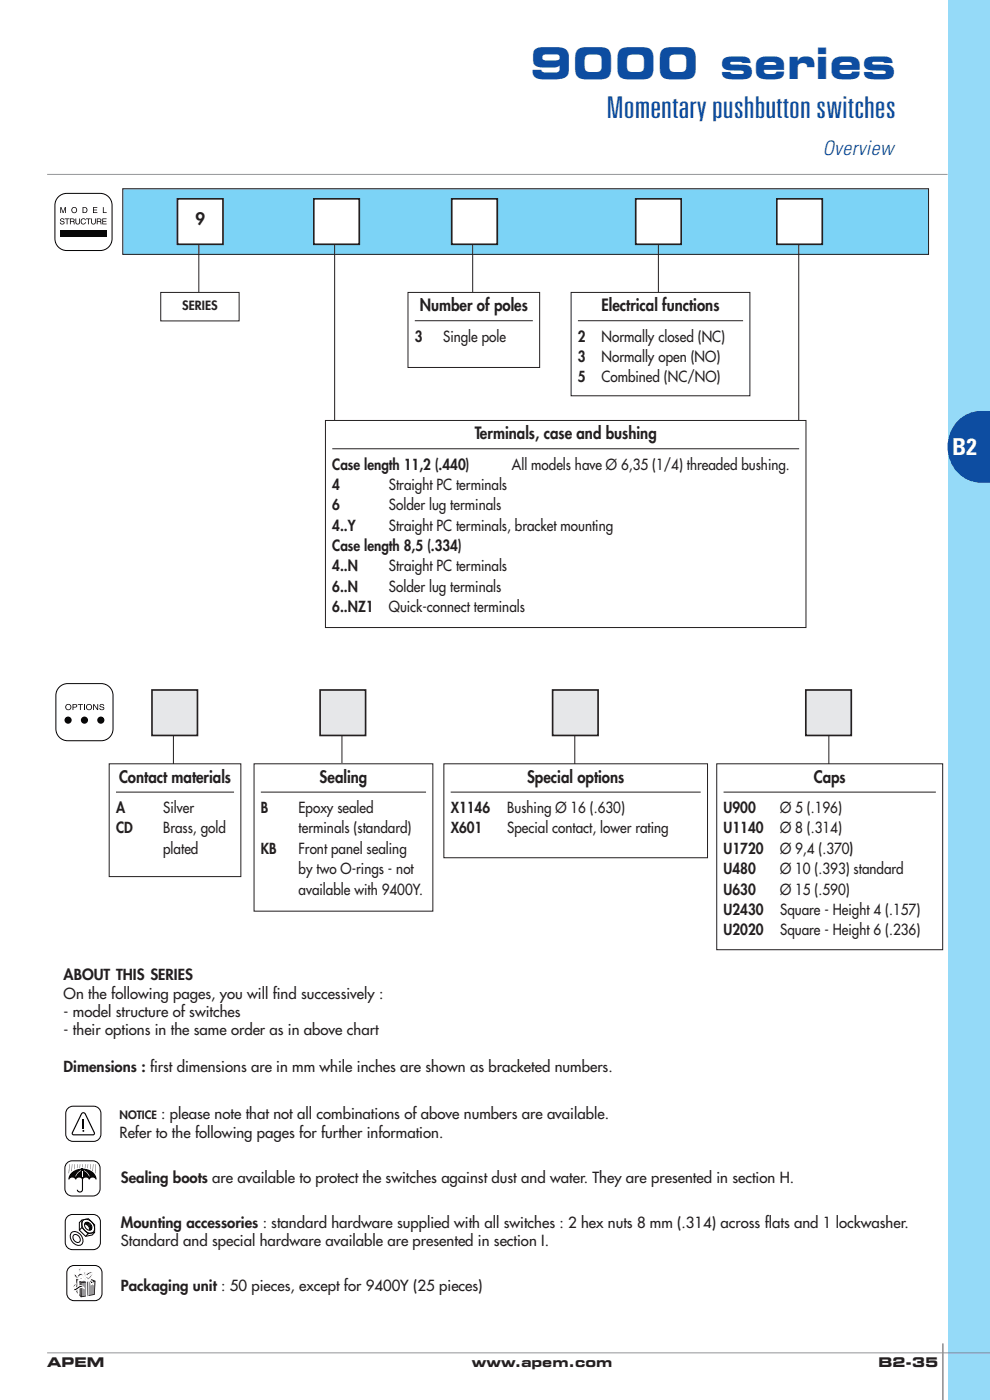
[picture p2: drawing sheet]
<svg xmlns="http://www.w3.org/2000/svg" width="210mm" height="297mm" viewBox="0 0 210 297" stroke-linecap="round" stroke-linejoin="round" font-family="sans-serif">
<path d="M201 -.1h9v297.2h-9z" fill="#95daf8"/>
<path d="M10 37h191M10 287h200" fill="none" stroke="#939598" stroke-width=".21"/>
<path d="M200 285v12.1" fill="none" stroke="#939598" stroke-width=".35"/>
<path d="M203.1 89.4a6.7 6.7 0 0 1 4.9-2.2h2v15.2a8.2 8.2 0 0 1-5.9-1.3 8 8 0 0 1-1-11.7z" fill-rule="evenodd" fill="#0d4da1"/>
<path d="M26 40h171v14h-171z" fill="#7cd3f6"/>
<path d="M26 40h171v14h-171zM42.2 51.7v15.1M71 49.3v69.8M100.3 51.1v21.2M139.7 50.1v23.3M169.4 49.6v52.7" fill="none" stroke="#231f20" stroke-width=".21"/>
<path d="M37.6 42.2h9.7v9.6h-9.7z" fill="#fff"/>
<path d="M37.6 42.2h9.7v9.6h-9.7z" fill="none" stroke="#231f20" stroke-width=".35"/>
<path d="M66.6 42.2h9.6v9.6h-9.6z" fill="#fff"/>
<path d="M66.6 42.2h9.6v9.6h-9.6z" fill="none" stroke="#231f20" stroke-width=".35"/>
<path d="M95.8 42.2h9.7v9.6h-9.7z" fill="#fff"/>
<path d="M95.8 42.2h9.7v9.6h-9.7z" fill="none" stroke="#231f20" stroke-width=".35"/>
<path d="M134.9 42.2h9.6v9.6h-9.6z" fill="#fff"/>
<path d="M134.9 42.2h9.6v9.6h-9.6z" fill="none" stroke="#231f20" stroke-width=".35"/>
<path d="M164.8 42.2h9.6v9.6h-9.6z" fill="#fff"/>
<path d="M164.8 42.2h9.6v9.6h-9.6z" fill="none" stroke="#231f20" stroke-width=".35"/>
<path d="M34.1 62h16.6v6.1h-16.6z" fill="#fff"/>
<path d="M34.1 62h16.6v6.1h-16.6z" fill="none" stroke="#231f20" stroke-width=".21"/>
<path d="M69 89.2h102v43.9h-102z" fill="#fff"/>
<path d="M69 89.2h102v43.9h-102zM70.5 95.2h99" fill="none" stroke="#231f20" stroke-width=".21"/>
<path d="M86.5 62h28v16h-28z" fill="#fff"/>
<path d="M86.5 62h28v16h-28zM88 68h25" fill="none" stroke="#231f20" stroke-width=".21"/>
<path d="M121.1 62h38v22h-38z" fill="#fff"/>
<path d="M121.1 62h38v22h-38zM122.6 68h35" fill="none" stroke="#231f20" stroke-width=".21"/>
<g fill="#000">
<path d="M12.8 48.8h9.8v1.5h-9.8zM12.9 46.4h.6l.2 .3-.5-.2-.3 .2 .8 .4a.48 .48 0 0 1-.5 .5 .48 .48 0 0 1-.5-.4l.5 .3 .3-.2-.7-.4zM13.7 46.3h1v.2h-.4v1.1h-.2v-1.1h-.4zM12.8 43.9h.2l.4 1.1 .4-1.1h.2v1.3h-.2v-1.1l-.3 1.1h-.2l-.3-1.1v1.1h-.2zM16 46.3h.2v1l.3 .2 .3-.2v-1h.2l-.1 1.1a.5 .5 0 0 1-.5 .2 .5 .5 0 0 1-.4-.4zM17.3 46.5a.55 .55 0 0 1 .9 .2l-.4-.2a.46 .46 0 0 0-.5 .5 .46 .46 0 0 0 .7 .4l.2-.3-.1 .4a.63 .63 0 0 1-.9-.1 .63 .63 0 0 1 .1-.9zM18.2 46.3h1.1v.2h-.5v1.1h-.1v-1.1h-.5zM19.3 46.3h.2l.1 1 .2 .2 .3-.2v-1h.2v1.1a.5 .5 0 0 1-.6 .2 .5 .5 0 0 1-.4-.4zM19.7 43.9h.9v.2h-.7v.4h.7v.1h-.7v.4h.8v.2h-1zM21.8 43.9h.2v1.1h.6v.2h-.8zM21.7 46.3h.9v.2h-.7v.4h.7v.1h-.7v.4h.7v.2h-.9zM17.5 237.4h.3v1.9h-.3z"/>
<path d="M17.3 236.1a.57 .57 0 0 1 .9 .2l2 4a.43 .43 0 0 1-.5 .6h-.8v-.3h.8l.2-.2-1.9-4a.33 .33 0 0 0-.3-.2 .33 .33 0 0 0-.3 .2l-2 4 .2 .2h3.3v.3h-3.3a.43 .43 0 0 1-.4-.7z"/>
<path d="M14.8 46.3l1 .2-.2 .5 .3 .6h-.2l-.1-.5h-.2h-.4v.5h-.2zM15 46.5v.4h.6v-.4z"/>
<path d="M15.1 44.6a.65 .65 0 0 1 1.3 0 .65 .65 0 0 1-1.3 0zM15.3 44.5a.48 .48 0 0 0 .9 0 .48 .48 0 0 0-.9 0z"/>
<path d="M17.5 43.9h.5a.63 .63 0 0 1 .5 .7 .63 .63 0 0 1-.5 .6h-.5zM17.7 44.1v.9h.3a.5 .5 0 0 0 .4-.4 .5 .5 0 0 0-.4-.5z"/>
<path d="M20.5 46.3l1 .2-.2 .5 .3 .6h-.2l-.1-.5h-.2h-.4v.5h-.2zM20.7 46.5v.4h.6v-.4z"/>
<circle cx="17.7" cy="239.9" r=".2"/>
</g>
<path d="M12.6 41.6l1-.5 .6-.1h7.1a2.51 2.51 0 0 1 2.5 2.5v7.1a2.51 2.51 0 0 1-2.5 2.5h-7.1a2.51 2.51 0 0 1-2.5-2.5v-7.1a2.5 2.5 0 0 1 .9-1.9zM14.6 235l.9-.3h4.4a1.54 1.54 0 0 1 1.5 1.5v4.4a1.54 1.54 0 0 1-1.5 1.5h-4.4a1.54 1.54 0 0 1-1.6-1.5v-4.4l.1-.5z" fill="none" stroke="#000" stroke-width=".21"/>
<path d="M26.2 143.9h173.8v14h-173.8z" fill="#fff"/>
<path d="M36.8 152.3v31.2M72.5 152.5v21.7M175.8 152.1v41.5" fill="none" stroke="#231f20" stroke-width=".21"/>
<path d="M32.2 146.4h9.7v9.6h-9.7z" fill="#e6e7e9"/>
<path d="M32.2 146.4h9.7v9.6h-9.7z" fill="none" stroke="#231f20" stroke-width=".35"/>
<path d="M67.9 146.4h9.6v9.6h-9.6z" fill="#e6e7e9"/>
<path d="M67.9 146.4h9.6v9.6h-9.6z" fill="none" stroke="#231f20" stroke-width=".35"/>
<path d="M121.9 152.4v26.8" fill="none" stroke="#231f20" stroke-width=".21"/>
<path d="M117.2 146.4h9.7v9.6h-9.7z" fill="#e6e7e9"/>
<path d="M117.2 146.4h9.7v9.6h-9.7z" fill="none" stroke="#231f20" stroke-width=".35"/>
<path d="M170.9 146.4h9.7v9.6h-9.7z" fill="#e6e7e9"/>
<path d="M170.9 146.4h9.7v9.6h-9.7z" fill="none" stroke="#231f20" stroke-width=".35"/>
<path d="M53.9 162h37.9v31.3h-37.9z" fill="#fff"/>
<path d="M53.9 162h37.9v31.3h-37.9zM55.3 168h35.1" fill="none" stroke="#231f20" stroke-width=".21"/>
<path d="M23.2 162h27.9v24h-27.9z" fill="#fff"/>
<path d="M23.2 162h27.9v24h-27.9zM24.6 168h25" fill="none" stroke="#231f20" stroke-width=".21"/>
<path d="M152 162h48v39.5h-48z" fill="#fff"/>
<path d="M152 162h48v39.5h-48zM153.5 168h45" fill="none" stroke="#231f20" stroke-width=".21"/>
<g fill="#000">
<path d="M16.5 149.4h1.1v.1h-.5v1.1h-.1v-1.1h-.5zM17.8 149.4h.2v1.2h-.2zM19.8 149.4h.2l.6 1v-1h.2v1.2h-.2l-.7-1v1h-.1zM21.2 149.5l.4-.2 .3 .1 .2 .3-.5-.2-.3 .2 .8 .4a.51 .51 0 0 1-.5 .6 .51 .51 0 0 1-.5-.5l.5 .3 .4-.2-.8-.4zM17.1 272l3.2-.3-.2 3-2.9 .5z"/>
<path d="M13.8 150a.7 .7 0 0 1 1.4 0 .7 .7 0 0 1-1.4 0zM14 150a.5 .5 0 0 0 1 0 .5 .5 0 0 0-1 0z"/>
<path d="M15.4 149.4h.8a.36 .36 0 0 1 0 .6l-.6 .1v.5h-.2zM15.6 149.5v.5l.6-.1-.1-.3z"/>
<path d="M18.2 150a.7 .7 0 0 1 1.4 0 .7 .7 0 0 1-1.4 0zM18.4 150a.5 .5 0 0 0 1 0 .5 .5 0 0 0-1 0z"/>
<circle cx="14.4" cy="152.8" r=".76"/>
<circle cx="17.9" cy="152.8" r=".76"/>
<circle cx="21.4" cy="152.8" r=".76"/>
</g>
<g fill="none" stroke="#000" stroke-width=".21">
<path d="M12.4 146a2.5 2.5 0 0 1 2-1h7.1a2.51 2.51 0 0 1 2.5 2.5v7.1a2.51 2.51 0 0 1-2.5 2.5h-7.1a2.51 2.51 0 0 1-2.5-2.5v-7.1v-.5zM14.1 258.3l.8-.6 .5-.1h4.4a1.54 1.54 0 0 1 1.5 1.6v4.4a1.54 1.54 0 0 1-1.5 1.5h-4.4a1.54 1.54 0 0 1-1.6-1.5v-4.4zM17.4 258.8v1.6l1.3 1.3 1.4-.2M17.4 258.8l1.4-.3 1.3 1.3v1.7l-.6 .5-1.3 .3-1.4-1.3v-1.6zM17.7 258.8a1.75 1.75 0 0 1 1.9 .6 1.75 1.75 0 0 1 .1 2 1.75 1.75 0 0 1-1.9-.6 1.75 1.75 0 0 1-.1-2zM18 259.7a1.18 1.18 0 0 1 1 1.3M18 259.6a1.13 1.13 0 0 1 1.1 1.4M18 259.5a1.09 1.09 0 0 1 1.2 1.5M18.1 259.4a1.05 1.05 0 0 1 1 .4 1.05 1.05 0 0 1 .1 1.1M18.1 259.4a1.01 1.01 0 0 1 1.1 .3 1.01 1.01 0 0 1 .1 1.2 1.01 1.01 0 0 1-1.1-.4 1.01 1.01 0 0 1-.1-1.1zM15.2 261.4a1.75 1.75 0 0 1 2 .6 1.75 1.75 0 0 1 .1 2 1.75 1.75 0 0 1-2-.6 1.75 1.75 0 0 1-.1-2zM15.7 262a1.01 1.01 0 0 1 1.1 .3 1.01 1.01 0 0 1 0 1.2 1.01 1.01 0 0 1-1.1-.4 1.01 1.01 0 0 1 0-1.1z"/>
<path d="M17.4 260.4l-.6 .6M18.7 261.7l-.5 .6"/>
</g>
<path d="M17.2 272.2l2.9-.3-.1 2.7-2.7 .4z" fill="#999"/>
<path d="M16.2 271.3l.9 .7 .1 3.2-1-1.1z" fill="#000"/>
<path d="M16.3 271.6l.7 .5 .1 2.8-.8-.9z" fill="#999"/>
<path d="M16.2 271.3l2.3-.3 1.8 .7-3.2 .3z" fill="#000"/>
<path d="M16.4 271.3l2-.2 1.5 .6-2.7 .2z" fill="#999"/>
<path d="M15.5 270.1l.4 .2 .1-.4a1.7 1.7 0 0 0 1.9 1.5 1.87 1.87 0 0 1-2.4-1.3zM18.1 271.6a1.61 1.61 0 0 1 1.7 .6v.3l-.3-.2-.2 .2v-.2a1.29 1.29 0 0 0-1.2-.7z" fill="#000" stroke="#fff" stroke-width=".21"/>
<g fill="#000">
<path d="M14.7 247l-.1 1.9zM15.3 247l-.1 1.5zM15.8 247l-.1 1zM16.4 247l-.1 .8zM16.9 247v.8zM17.5 247l-.1 .6zM18.1 247l-.1 .8zM18.6 247v.8zM19.2 247l-.1 1zM19.7 247l-.1 1.5zM20.3 247l-.2 1.9zM15.9 272.3l.2-.1v.4l-.4 .7a.66 .66 0 0 1 .2-1z"/>
<path d="M16.5 271.6l1.5-.1-1.3 .2v3l-.1-.2zM16.7 269.3l.2-.1 .5 .1-.4 .1-.3 .7zM16.6 270.4a.77 .77 0 0 1 1.3 .4 .67 .67 0 0 0-1.1 0v.4l-.2-.3zM15.5 273.3v.1a1.34 1.34 0 0 0 1.2-.6 .79 .79 0 0 1 1.2 .5l-.3-.1a1.21 1.21 0 0 0-1.4 .5h-.5zM17.4 271.1h.2l.4 .4zM18 271.5l1.3-.2zM17.5 269.4a1.42 1.42 0 0 1 .6 1.7h-.2v-.9zM18.3 270.3a1.04 1.04 0 0 1 1.3-.3v.2a1.42 1.42 0 0 0-1.4 .7zM18.3 271.2a1.1 1.1 0 0 0 1-.9h.3a1.27 1.27 0 0 1-1.3 1.2zM17.9 271.5l.8 .4v3.1h-.4l.1-3.1z"/>
<circle cx="18" cy="271.3" r=".19"/>
</g>
<g fill="none" stroke="#fff" stroke-width=".21">
<path d="M15.5 273.3v.1a1.34 1.34 0 0 0 1.2-.6 .79 .79 0 0 1 1.2 .5l-.3-.1a1.21 1.21 0 0 0-1.4 .5h-.5zM15.9 272.3l.2-.1v.4l-.4 .7a.66 .66 0 0 1 .2-1zM16.5 271.6l1.5-.1-1.3 .2v3l-.1-.2zM16.6 270.4a.77 .77 0 0 1 1.3 .4 .67 .67 0 0 0-1.1 0v.4l-.2-.3zM16.7 269.3l.2-.1 .5 .1-.4 .1-.3 .7zM17.4 271.1h.2l.4 .4zM17.5 269.4a1.42 1.42 0 0 1 .6 1.7h-.2v-.9zM17.9 271.5l.8 .4v3.1h-.4l.1-3.1zM18 271.5l1.3-.2zM18.3 270.3a1.04 1.04 0 0 1 1.3-.3v.2a1.42 1.42 0 0 0-1.4 .7zM18.3 271.2a1.1 1.1 0 0 0 1-.9h.3a1.27 1.27 0 0 1-1.3 1.2z"/>
<circle cx="18" cy="271.3" r=".19"/>
</g>
<path d="M14.5 269.1l.7-.6h.5h4.4a1.54 1.54 0 0 1 1.5 1.5v4.4a1.54 1.54 0 0 1-1.5 1.5h-4.4a1.54 1.54 0 0 1-1.5-1.5v-4.4z" fill="none" stroke="#000" stroke-width=".21"/>
<g fill="#fff">
<path d="M14.7 247.1h5.7z"/>
<path d="M14.7 247.4h5.7z"/>
<path d="M14.6 247.7h5.8z"/>
<path d="M14.6 247.9h5.8z"/>
<path d="M14.6 248.2h5.7z"/>
<path d="M14.6 248.4h5.7z"/>
<path d="M14.6 248.7h5.7z"/>
</g>
<path d="M17.4 247.8h.2v.3h-.2zM15.2 248.8a3.3 3.3 0 0 1 5.2 .9l.1 .5h-.2a.65 .65 0 0 0-.6-.4 .65 .65 0 0 0-.6 .4h-.3a.65 .65 0 0 0-.6-.4 .65 .65 0 0 0-.6 .4v2.2a.67 .67 0 0 1-.7 .6 .67 .67 0 0 1-.6-.6h.2a.44 .44 0 0 0 .5 .4 .44 .44 0 0 0 .4-.4v-2.2a.65 .65 0 0 0-.6-.4 .65 .65 0 0 0-.6 .4h-.3a.65 .65 0 0 0-.6-.4 .65 .65 0 0 0-.6 .4h-.2l.1-.5z" fill="#000"/>
<g fill="#fff">
<path d="M17.4 248.4h.2v1.2h-.2z"/>
<path d="M16.5 248.7l.6-.4 .1 .1a1.94 1.94 0 0 0-1.1 1.2l-.1-.1 .1-.2z"/>
<path d="M17.8 248.3l.9 .7 .3 .5-.1 .1a1.94 1.94 0 0 0-1.1-1.2z"/>
</g>
<path d="M14.1 246.9l.7-.6h.5h4.4a1.54 1.54 0 0 1 1.5 1.5v4.4a1.54 1.54 0 0 1-1.5 1.5h-4.4a1.54 1.54 0 0 1-1.5-1.5v-4.4z" fill="none" stroke="#000" stroke-width=".21"/>
<path d="M94.2 162h55.9v20h-55.9z" fill="#fff"/>
<path d="M94.2 162h55.9v20h-55.9zM95.6 168h53" fill="none" stroke="#231f20" stroke-width=".21"/>
<text font-size="9.2" fill="#0d4da1" x="112.4" y="16.7">9000 series</text>
<text font-size="6.4" fill="#0d4da1" x="128.7" y="25.1">Momentary pushbutton switches</text>
<text font-size="4.9" fill="#fff" x="202" y="96.5">B2</text>
<text font-size="4.3" fill="#0d4da1" x="174.5" y="32.9">Overview</text>
<g font-size="3.5" fill="#231f20">
<text x="41.5" y="47.8">9</text>
<text x="89.1" y="66">Number of poles</text>
<text x="127.6" y="66">Electrical functions</text>
<text x="100.7" y="93.2">Terminals, case and bushing</text>
<text x="25.2" y="166">Contact materials</text>
<text x="67.8" y="166">Sealing</text>
<text x="111.8" y="166">Special options</text>
<text x="172.6" y="166">Caps</text>
</g>
<g font-size="3.2" fill="#231f20">
<text x="88" y="72.5">3</text>
<text x="94" y="72.5">Single pole</text>
<text x="122.6" y="72.5">2</text>
<text x="122.6" y="76.8">3</text>
<text x="127.6" y="72.5">Normally closed (NC)</text>
<text x="127.6" y="76.8">Normally open (NO)</text>
<text x="122.6" y="81.1">5</text>
<text x="127.6" y="81.1">Combined (NC/NO)</text>
<text x="70.5" y="99.6">Case length 11,2 (.440)</text>
<text x="108.6" y="99.6">All models have Ø 6,35 (1/4) threaded bushing.</text>
<text x="70.5" y="104">4</text>
<text x="82.5" y="104">Straight PC terminals</text>
<text x="70.5" y="108.3">6</text>
<text x="70.5" y="112.6">4..Y</text>
<text x="82.5" y="108.3">Solder lug terminals</text>
<text x="82.5" y="112.6">Straight PC terminals, bracket mounting</text>
<text x="70.5" y="116.9">Case length 8,5 (.334)</text>
<text x="70.5" y="121.2">4..N</text>
<text x="70.5" y="125.5">6..N</text>
<text x="82.5" y="121.2">Straight PC terminals</text>
<text x="82.5" y="125.5">Solder lug terminals</text>
<text x="70.5" y="129.8">6..NZ1</text>
<text x="82.5" y="129.8">Quick-connect terminals</text>
<text x="24.6" y="172.5">A</text>
<text x="34.6" y="172.5">Silver</text>
<text x="55.3" y="172.5">B</text>
<text x="63.3" y="172.5">Epoxy sealed</text>
<text x="95.6" y="172.5">X1146</text>
<text x="107.6" y="172.5">Bushing Ø 16 (.630)</text>
<text x="153.5" y="172.5">U900</text>
<text x="165.5" y="172.5">Ø 5 (.196)</text>
<text x="24.6" y="176.8">CD</text>
<text x="34.6" y="176.8">Brass, gold</text>
<text x="63.3" y="176.8">terminals (standard)</text>
<text x="95.6" y="176.8">X601</text>
<text x="107.6" y="176.8">Special contact, lower rating</text>
<text x="153.5" y="176.8">U1140</text>
<text x="165.5" y="176.8">Ø 8 (.314)</text>
<text x="34.6" y="181.1">plated</text>
<text x="55.3" y="181.1">KB</text>
<text x="63.3" y="181.1">Front panel sealing</text>
<text x="63.3" y="185.4">by two O-rings - not</text>
<text x="153.5" y="181.1">U1720</text>
<text x="153.5" y="185.4">U480</text>
<text x="165.5" y="181.1">Ø 9,4 (.370)</text>
<text x="165.5" y="185.4">Ø 10 (.393) standard</text>
<text x="63.3" y="189.8">available with 9400Y.</text>
<text x="153.5" y="189.8">U630</text>
<text x="165.5" y="189.8">Ø 15 (.590)</text>
<text x="153.5" y="194.1">U2430</text>
<text x="165.5" y="194.1">Square - Height 4 (.157)</text>
<text x="153.5" y="198.4">U2020</text>
<text x="165.5" y="198.4">Square - Height 6 (.236)</text>
<text x="13.5" y="208">ABOUT THIS SERIES</text>
<text x="13.5" y="211.9">On the following pages, you will find successively :</text>
<text x="13.5" y="215.7">- model structure of switches</text>
<text x="13.5" y="219.6">- their options in the same order as in above chart</text>
<text x="13.5" y="227.4">Dimensions : first dimensions are in mm while inches are shown as bracketed numbers.</text>
<text x="34.2" y="237.5">: please note that not all combinations of above numbers are available.</text>
<text x="25.4" y="241.3">Refer to the following pages for further information.</text>
<text x="25.6" y="250.9">Sealing boots are available to protect the switches against dust and water. They are presented in section H.</text>
<text x="25.6" y="260.4">Mounting accessories : standard hardware supplied with all switches : 2 hex nuts 8 mm (.314) across flats and 1 lockwasher.</text>
<text x="25.6" y="264.3">Standard and special hardware available are presented in section I.</text>
<text x="25.6" y="273.9">Packaging unit : 50 pieces, except for 9400Y (25 pieces)</text>
</g>
<g font-size="2.8" fill="#231f20">
<text x="10" y="290.1">APEM</text>
<text x="100.1" y="290.1">www.apem.com</text>
<text x="186.4" y="290.1">B2-35</text>
</g>
<text font-size="2.6" fill="#231f20" x="38.7" y="65.9">SERIES</text>
<text font-size="2.4" fill="#231f20" x="25.4" y="237.5">NOTICE</text>
</svg>
